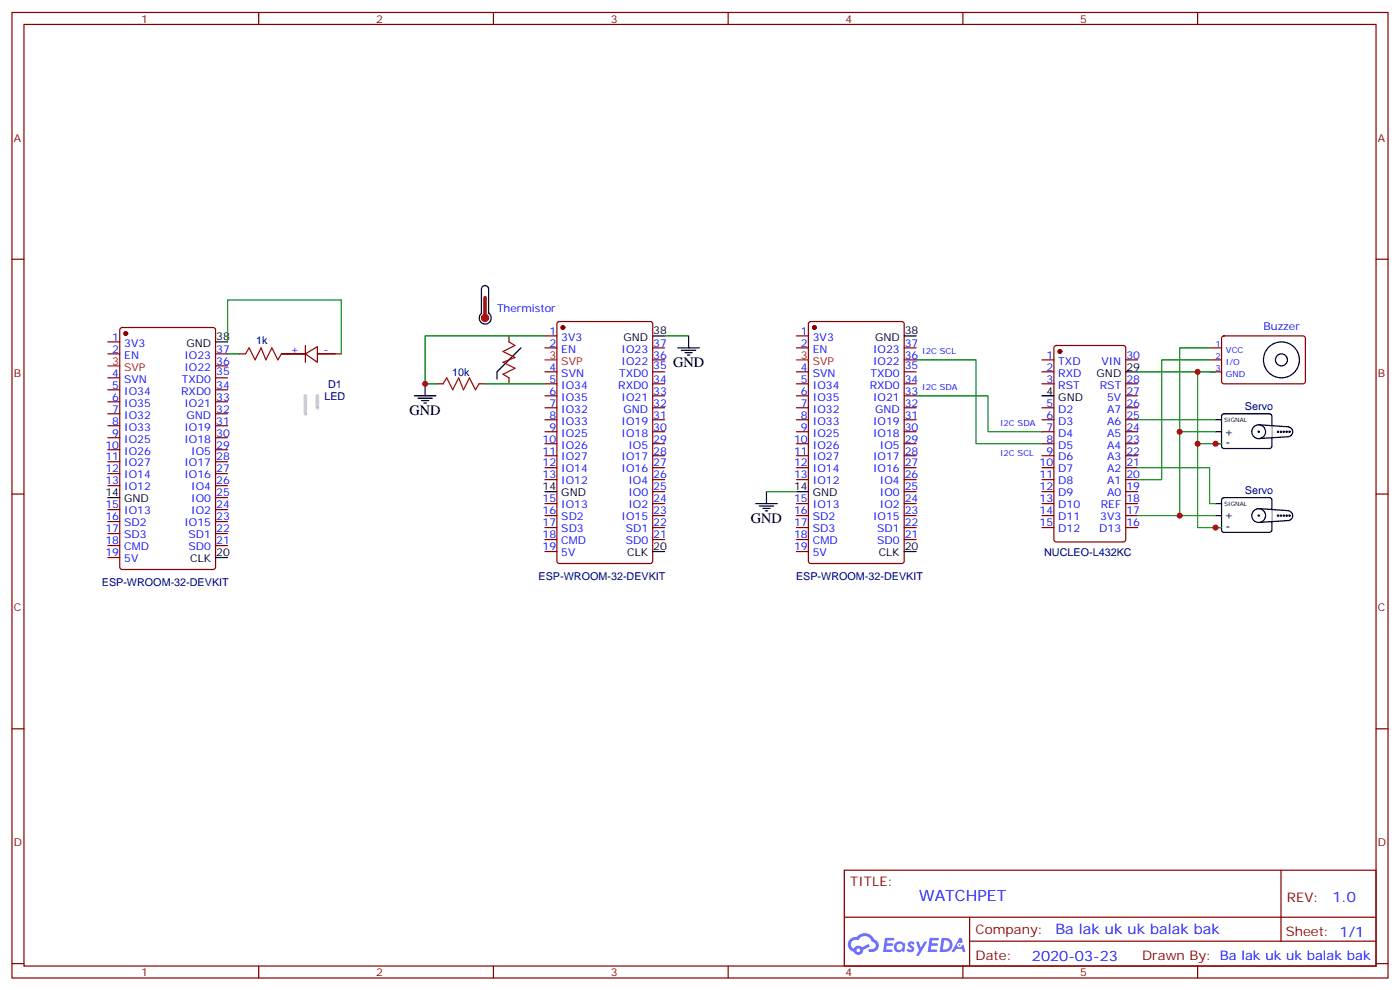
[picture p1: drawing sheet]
<svg xmlns="http://www.w3.org/2000/svg" width="412mm" height="292mm" viewBox="0 0 412 292" stroke-linecap="round" stroke-linejoin="round" font-family="sans-serif">
<g fill="none" stroke="#870000" stroke-width=".35">
<path d="M3.5 3.7h405.4v284.3h-405.4zM7.1 7.2h398.2v277.3h-398.2zM76.2 3.7v3.5M145.3 3.7v3.5M214.5 3.7v3.5M283.6 3.7v3.5M352.8 3.7v3.5M3.5 76.3h3.6M405.3 76.3h3.6M360.1 99.1l.4-.2 23.6 .1 .4 .6v13l-.7 .4h-23.5l-.5-.7v-12.7zM3.5 145.5h3.6M405.3 145.5h3.6"/>
<path d="M3.5 214.6h3.6M405.3 214.6h3.6M248.7 256.3h156.6v28.2h-156.6zM377.3 256.3v20.9M248.7 270.1h156.5M285.6 277.2h119.6M285.6 270.1v14.1M3.5 283.8h3.6M76.2 284.5v3.5M145.3 284.5v3.5M214.5 284.5v3.5M283.6 284.5v3.5"/>
<path d="M352.8 284.5v3.5M405.3 283.8h3.6"/>
</g>
<g fill="none" stroke="#000" stroke-width=".35">
<path d="M82.9 104.2h7.1M153.5 102.4l-7.1 7.1v2.1"/>
<circle cx="377.5" cy="106" r="1.76"/>
<circle cx="377.5" cy="106" r="5.3"/>
</g>
<path d="M149.9 100.7l1.8 1-3.5 1.8 3.5 1.8-3.5 1.4 3.5 1.7-3.5 1.8 1.7 1.1" fill="none" stroke="#a10000" stroke-width=".35"/>
<g fill="#5487ff">
<path d="M267.7 277.4a1.22 1.22 0 0 1 1.7 .3l-.4 .6a.47 .47 0 0 0-.3-.4 .47 .47 0 0 0-.5 .2l.1 .2a1.14 1.14 0 0 1 .8 1.7 1.14 1.14 0 0 1-1.9 0l-.2-.2 .5-.5 .7 .4a.29 .29 0 0 0 .3-.2 .29 .29 0 0 0-.2-.4 1.04 1.04 0 0 1-.6-1.7z"/>
<path d="M260.7 276.2h2.4l.3 .2-.2 .5h-1.8l-.1 .9h1.5l.3 .3-.3 .4h-1.6l-.2 1.1 1.7 .1 .2 .3-.2 .3h-2.6z"/>
<path d="M273.8 276.2h2.4l.3 .2-.1 .5h-1.8l-.2 .9h1.6l.3 .3-.4 .4h-1.6l-.1 1.1 1.7 .1 .2 .3-.2 .3h-2.6z"/>
<path d="M282.6 276.2h.7l.3 1.2-.6 .4a.69 .69 0 0 0-1 .2 .69 .69 0 0 0 .4 1 .69 .69 0 0 0 .9-.6l.5-.3 .6 2.2h-.8l-.2-.9h-1.8l-.5 .9h-.8z"/>
<path d="M269.8 277.3h.8l.6 1.8 1.1-1.8h.9l-2.6 4.2h-.8l.9-1.6z"/>
<path d="M277.4 276.2l-.6 4.1h1.3a2.11 2.11 0 0 0 2.5-2.1 2.11 2.11 0 0 0-2.5-2zM278.1 276.9a1.39 1.39 0 0 1 1.7 1.4 1.39 1.39 0 0 1-1.8 1.3h-.3z"/>
<path d="M263.7 277.8a1.54 1.54 0 0 0-.1 2.2 1.54 1.54 0 0 0 2.2 .1l.6 .2 .3-2.3-.2-.2h-.4a1.49 1.49 0 0 0-2.4 0zM264 278.8a.94 .94 0 0 1 1.8 0 .94 .94 0 0 1-1.8 0z"/>
<path d="M250.4 276.6a2.18 2.18 0 0 0 1.1 3.7 1.44 1.44 0 0 0 1.6 .9 1.44 1.44 0 0 0 1.2-1.5l2-1-.5-.7-1.9 .9a1.47 1.47 0 0 0-2.4 .5 1.39 1.39 0 0 1-.7-2 1.39 1.39 0 0 1 2-.4 2.12 2.12 0 0 1 2.2-1.3 2.12 2.12 0 0 1 1.9 1.7 1.14 1.14 0 0 1 1.1 1.4 1.14 1.14 0 0 1-1.7 .7 .43 .43 0 0 0-.5 .4 .43 .43 0 0 0 .4 .4 1.98 1.98 0 0 0 2.5-1.2 1.98 1.98 0 0 0-1.2-2.5 3.1 3.1 0 0 0-5.3-.7l-.9 .1zM252.3 279.9a.55 .55 0 0 1 1.1 0 .55 .55 0 0 1-1.1 0z"/>
<circle cx="282.6" cy="278.3" r=".26"/>
</g>
<path d="M72.3 104.2l1.1-1.8 1.7 3.6 1.8-3.6 1.4 3.6 1.8-3.6 1.7 3.6 1.1-1.8" fill="none" stroke="#a10000" stroke-width=".35"/>
<path d="M70.6 104.2h1.7M82.9 104.2h1.8" fill="none" stroke="#870000" stroke-width=".35"/>
<path d="M141.8 92.2v-7a1.06 1.06 0 0 1 1.1-1.1 1.06 1.06 0 0 1 1 1.1v7a1.76 1.76 0 0 1 .4 2.6 1.76 1.76 0 0 1-2.6 .1 1.76 1.76 0 0 1 .2-2.6" fill="none" stroke="#000" stroke-width=".35"/>
<path d="M142.9 87.6v5z" fill="#f00" stroke="#f00" stroke-width="1.1"/>
<circle cx="142.9" cy="93.6" r="1.06" fill="#f00" stroke="#f00" stroke-width=".35"/>
<path d="M90 116.6v5.2M93.5 116.6v3.5" fill="none" stroke="#ccc" stroke-width="1.1"/>
<g fill="#bdbdbd">
<circle cx="90" cy="121.8" r=".18"/>
<circle cx="93.5" cy="120.1" r=".18"/>
</g>
<g fill="none" stroke="#870000" stroke-width=".35">
<path d="M35.5 96.7l.5-.3h26.8l.6 .5 .1 70.1-.5 .7h-27l-.7-.5v-70zM149.9 98.9v1.8M160.5 98.9h3.5M164.3 94.9l.4-.2h26.9l.6 .4 .1 70.1-.5 .7h-27.1l-.6-.4-.1-70.1zM234.6 98.9h3.5M238.4 94.9l.4-.2h26.8l.7 .4v70.1l-.4 .7h-27.1l-.6-.4-.1-70.1zM31.7 104.2h3.6M31.7 100.7h3.6M31.7 111.3h3.6M31.7 114.8h3.6M31.7 118.3h3.6M63.5 104.2h3.5"/>
<path d="M63.5 111.3h3.5M63.5 114.8h3.5M63.5 118.3h3.5M63.5 107.7h3.5M82.9 104.2h7.1M90 104.2l3.5-2.1v4.6zM90 101.7v5M93.5 104.2h7M128.8 113h1.7M141.1 113h1.8M149.9 111.3v1.7M160.5 113h3.5"/>
<path d="M160.5 102.4h3.5M160.5 109.5h3.5M160.5 116.6h3.5M192.3 113h3.5M192.3 102.4h3.5M192.3 109.5h3.5M192.3 116.6h3.5M192.3 106h3.5M234.6 113h3.5M234.6 102.4h3.5M234.6 109.5h3.5M234.6 116.6h3.5"/>
<path d="M266.3 113h3.6M266.3 102.4h3.6M266.3 109.5h3.6M266.3 116.6h3.6M266.3 106h3.6M306.9 113h3.5M306.9 109.5h3.5M306.9 106h3.5M310.7 101.9l.4-.2h19.8l.7 .5v56.7l-.5 .6-20 .1-.6-.5-.1-56.7zM331.6 113h3.5M331.6 116.6h3.5M331.6 106h3.5"/>
<path d="M356.3 102.4h3.5M356.3 109.5h3.5M356.3 106h3.5M31.7 121.8h3.6M31.7 125.4h3.6M31.7 128.9h3.6M31.7 132.4h3.6M31.7 136h3.6M31.7 139.5h3.6M63.5 121.8h3.5M63.5 125.4h3.5M63.5 128.9h3.5"/>
<path d="M63.5 132.4h3.5M63.5 136h3.5M63.5 139.5h3.5M160.5 120.1h3.5M160.5 123.6h3.5M160.5 127.1h3.5M160.5 130.7h3.5M160.5 134.2h3.5M160.5 137.7h3.5M192.3 120.1h3.5M192.3 123.6h3.5M192.3 127.1h3.5"/>
<path d="M192.3 130.7h3.5M192.3 134.2h3.5M192.3 137.7h3.5M234.6 120.1h3.5M234.6 123.6h3.5M234.6 127.1h3.5M234.6 130.7h3.5M234.6 134.2h3.5M234.6 137.7h3.5M266.3 120.1h3.6M266.3 123.6h3.6M266.3 127.1h3.6"/>
<path d="M266.3 130.7h3.6M266.3 134.2h3.6M266.3 137.7h3.6M306.9 120.1h3.5M306.9 123.6h3.5M306.9 127.1h3.5M306.9 130.7h3.5M306.9 134.2h3.5M306.9 137.7h3.5M331.6 120.1h3.5M331.6 123.6h3.5M331.6 127.1h3.5"/>
<path d="M331.6 130.7h3.5M331.6 134.2h3.5M331.6 137.7h3.5M31.7 143h3.6M31.7 150.1h3.6M31.7 153.6h3.6M31.7 157.1h3.6M63.5 143h3.5M63.5 150.1h3.5M63.5 153.6h3.5M63.5 157.1h3.5M63.5 146.5h3.5"/>
<path d="M160.5 141.3h3.5M160.5 148.3h3.5M160.5 151.8h3.5M160.5 155.4h3.5M160.5 158.9h3.5M192.3 141.3h3.5M192.3 148.3h3.5M192.3 151.8h3.5M192.3 155.4h3.5M192.3 158.9h3.5M192.3 144.8h3.5M234.6 141.3h3.5"/>
<path d="M234.6 148.3h3.5M234.6 151.8h3.5M234.6 155.4h3.5M234.6 158.9h3.5M266.3 141.3h3.6M266.3 148.3h3.6M266.3 151.8h3.6M266.3 155.4h3.6M266.3 158.9h3.6M266.3 144.8h3.6M306.9 141.3h3.5M306.9 148.3h3.5"/>
<path d="M306.9 151.8h3.5M306.9 155.4h3.5M306.9 144.8h3.5M331.6 141.3h3.5M331.6 148.3h3.5M331.6 151.8h3.5M331.6 155.4h3.5M331.6 144.8h3.5M31.7 160.7h3.6M31.7 164.2h3.6M63.5 160.7h3.5M160.5 162.4h3.5"/>
<path d="M234.6 162.4h3.5"/>
</g>
<path d="M130.5 113l1.1-1.7 1.7 3.5 1.8-3.5 1.4 3.5 1.8-3.5 1.8 3.5 1-1.8" fill="none" stroke="#a10000" stroke-width=".35"/>
<g fill="#870000" stroke="#870000" stroke-width=".35">
<circle cx="165.8" cy="96.4" r=".53"/>
<circle cx="37" cy="98.2" r=".53"/>
<circle cx="239.9" cy="96.4" r=".53"/>
<circle cx="312.2" cy="103.5" r=".53"/>
</g>
<path d="M31.7 107.7h3.6M160.5 106h3.5M234.6 106h3.5" fill="none" stroke="#f00" stroke-width=".35"/>
<g fill="none" stroke="#000" stroke-width=".35">
<path d="M192.3 98.9h3.5M202.8 98.9v3.5M266.3 98.9h3.6M63.5 100.7h3.5M122.1 116.6h6.3M123.1 117.3h4.3M124.2 118h2.1M124.9 118.7h.7M125.2 113v3.6M199.7 102.4h6.3M200.7 103.2h4.3M201.8 103.9h2.1"/>
<path d="M202.5 104.6h.7M306.9 116.6h3.5M331.6 109.5h3.5M358.1 127.1h1.7M358.1 130.7h1.7M358.1 123.6h1.7M360.1 122.1l.4-.3 13.7 .1 .4 .7v9l-.7 .5-13.6-.1-.5-.6v-8.8zM370.8 125.1l8.8 .6a1.45 1.45 0 0 1 1.2 1.5 1.45 1.45 0 0 1-1.2 1.4l-8.8 .6M31.7 146.5h3.6M160.5 144.8h3.5M222.6 148.3h6.4M223.7 149h4.2"/>
<path d="M224.7 149.7h2.1M225.4 150.4h.7M225.8 144.8v3.5M234.6 144.8h3.5M358.1 151.8h1.7M358.1 155.4h1.7M358.1 148.3h1.7M360.1 146.8l.4-.3 13.7 .1 .4 .6v9.1l-.7 .5-13.6-.1-.5-.6v-8.9zM370.8 149.8l8.7 .6M379.6 150.4a1.45 1.45 0 0 1 1.2 1.5 1.45 1.45 0 0 1-1.2 1.4l-8.8 .5M63.5 164.2h3.5M192.3 162.4h3.5"/>
<path d="M266.3 162.4h3.6"/>
<circle cx="370.8" cy="127.1" r="2.03"/>
<circle cx="370.8" cy="127.1" r=".18"/>
<circle cx="376.4" cy="127.1" r=".18"/>
<circle cx="377.3" cy="127.1" r=".18"/>
<circle cx="378.1" cy="127.1" r=".18"/>
<circle cx="379" cy="127.1" r=".18"/>
<circle cx="379.8" cy="127.1" r=".18"/>
<circle cx="370.8" cy="151.8" r="2.03"/>
<circle cx="370.8" cy="151.8" r=".18"/>
<circle cx="376.4" cy="151.8" r=".18"/>
<circle cx="377.3" cy="151.8" r=".18"/>
<circle cx="378.1" cy="151.8" r=".18"/>
<circle cx="379" cy="151.8" r=".18"/>
<circle cx="379.8" cy="151.8" r=".18"/>
</g>
<path d="M374.6 125.4v3.5M374.6 150.1v3.5" fill="none" stroke="#fff" stroke-width=".35"/>
<g fill="none" stroke="#008700" stroke-width=".35">
<path d="M160.5 98.9h-35.3v14.1h3.6M195.8 98.9h7M67 100.7v-12.4h33.5v15.9M67 104.2h3.6M142.9 113h17.6M269.9 116.6h21.1v10.5h15.9M269.9 106h17.6v24.7h19.4M335.1 109.5h17.7v21.2M352.8 109.5h5.3M356.3 102.4h-8.8v24.7M356.3 106h-14.1v35.3h-7.1M335.1 137.7h21.2v10.6h1.8"/>
<path d="M335.1 123.6h23M358.1 127.1h-10.6v24.7M359.8 130.7h-7v24.7h7M225.8 144.8h8.8M335.1 151.8h23"/>
</g>
<g fill="#c00">
<circle cx="347.5" cy="127.1" r=".88"/>
<circle cx="358.1" cy="130.7" r=".88"/>
<circle cx="358.1" cy="155.4" r=".88"/>
<circle cx="352.8" cy="109.5" r=".88"/>
<circle cx="352.8" cy="130.7" r=".88"/>
<circle cx="125.2" cy="113" r=".88"/>
<circle cx="347.5" cy="151.8" r=".88"/>
</g>
<text font-size="4.6" fill="#00f" x="270.8" y="265.3">WATCHPET</text>
<g font-size="4.2">
<text x="198.3" y="108.1">GND</text>
<text x="120.6" y="122.2">GND</text>
<text x="221.2" y="154">GND</text>
</g>
<g font-size="4.2" fill="#00f">
<text x="392.5" y="265.5">1.0</text>
<text x="310.9" y="275.1">Ba lak uk uk balak bak</text>
<text x="304" y="282.9">2020-03-23</text>
</g>
<g font-size="3.9" fill="#800">
<text x="250.5" y="260.8">TITLE:</text>
<text x="379.1" y="265.5">REV:</text>
<text x="287.4" y="275">Company:</text>
<text x="378.7" y="275.7">Sheet: 1/1</text>
<text x="287.4" y="282.7">Date:</text>
<text x="336.4" y="282.8">Drawn By: Ba lak uk uk balak bak</text>
</g>
<g font-size="3.5">
<text x="360.6" y="128.3">+</text>
<text x="360.9" y="131.5">-</text>
<text x="360.6" y="153">+</text>
<text x="360.9" y="156.2">-</text>
</g>
<g font-size="3.2" fill="#800">
<text x="41.6" y="6.7">1</text>
<text x="110.8" y="6.7">2</text>
<text x="179.9" y="6.7">3</text>
<text x="249.1" y="6.7">4</text>
<text x="318.2" y="6.7">5</text>
<text x="4.1" y="41.8">A</text>
<text x="405.9" y="41.8">A</text>
<text x="4.1" y="110.9">B</text>
<text x="405.9" y="110.9">B</text>
<text x="4.1" y="180.1">C</text>
<text x="405.9" y="180.1">C</text>
<text x="4.1" y="249.2">D</text>
<text x="405.9" y="249.2">D</text>
<text x="41.6" y="287.5">1</text>
<text x="110.8" y="287.5">2</text>
<text x="179.9" y="287.5">3</text>
<text x="249.1" y="287.5">4</text>
<text x="318.2" y="287.5">5</text>
</g>
<g font-size="3.2" fill="#00f">
<text x="146.4" y="91.9">Thermistor</text>
<text x="33.1" y="100.3">1</text>
<text x="161.9" y="98.6">1</text>
<text x="165.3" y="100.3">3V3</text>
<text x="235.9" y="98.6">1</text>
<text x="239.4" y="100.3">3V3</text>
<text x="372.2" y="97.2">Buzzer</text>
<text x="33.1" y="103.9">2</text>
<text x="36.6" y="102.1">3V3</text>
<text x="36.6" y="105.6">EN</text>
<text x="54.3" y="105.6">IO23</text>
<text x="63.7" y="103.9">37</text>
<text x="63.7" y="107.4">36</text>
<text x="85.6" y="103.9">+</text>
<text x="95.2" y="103.9">-</text>
<text x="161.9" y="102.1">2</text>
<text x="165.3" y="103.9">EN</text>
<text x="183.1" y="103.9">IO23</text>
<text x="183.1" y="107.4">IO22</text>
<text x="192.4" y="102.1">37</text>
<text x="192.4" y="105.6">36</text>
<text x="235.9" y="102.1">2</text>
<text x="239.4" y="103.9">EN</text>
<text x="257.2" y="103.9">IO23</text>
<text x="257.2" y="107.4">IO22</text>
<text x="266.5" y="102.1">37</text>
<text x="266.5" y="105.6">36</text>
<text x="308.3" y="105.6">1</text>
<text x="311.7" y="107.4">TXD</text>
<text x="324.4" y="107.4">VIN</text>
<text x="331.8" y="105.6">30</text>
<text x="33.1" y="110.9">4</text>
<text x="36.6" y="112.7">SVN</text>
<text x="53.6" y="112.7">TXD0</text>
<text x="54.3" y="109.1">IO22</text>
<text x="63.7" y="110.6">35</text>
<text x="161.9" y="109.1">4</text>
<text x="161.9" y="112.7">5</text>
<text x="165.3" y="110.9">SVN</text>
<text x="182.4" y="110.9">TXD0</text>
<text x="192.4" y="108.8">35</text>
<text x="192.4" y="112.7">34</text>
<text x="235.9" y="109.1">4</text>
<text x="235.9" y="112.7">5</text>
<text x="239.4" y="110.9">SVN</text>
<text x="256.5" y="110.9">TXD0</text>
<text x="266.5" y="108.8">35</text>
<text x="266.5" y="112.7">34</text>
<text x="308.3" y="109.1">2</text>
<text x="308.3" y="112.7">3</text>
<text x="311.7" y="110.9">RXD</text>
<text x="331.8" y="112.7">28</text>
<text x="33.1" y="114.4">5</text>
<text x="33.1" y="118">6</text>
<text x="36.6" y="116.2">IO34</text>
<text x="36.6" y="119.7">IO35</text>
<text x="53.4" y="116.2">RXD0</text>
<text x="54.3" y="119.7">IO21</text>
<text x="63.7" y="114.4">34</text>
<text x="63.7" y="118">33</text>
<text x="161.9" y="116.2">6</text>
<text x="161.9" y="119.7">7</text>
<text x="165.3" y="114.4">IO34</text>
<text x="165.3" y="118">IO35</text>
<text x="182.1" y="114.4">RXD0</text>
<text x="183.1" y="118">IO21</text>
<text x="192.4" y="116.2">33</text>
<text x="192.4" y="119.7">32</text>
<text x="235.9" y="116.2">6</text>
<text x="235.9" y="119.7">7</text>
<text x="239.4" y="114.4">IO34</text>
<text x="239.4" y="118">IO35</text>
<text x="256.2" y="114.4">RXD0</text>
<text x="257.2" y="118">IO21</text>
<text x="266.5" y="116.2">33</text>
<text x="266.5" y="119.7">32</text>
<text x="308.3" y="119.7">5</text>
<text x="311.7" y="114.4">RST</text>
<text x="324" y="114.4">RST</text>
<text x="326.1" y="118">5V</text>
<text x="331.8" y="119.7">26</text>
<text x="331.8" y="116.2">27</text>
<text x="33.1" y="121.5">7</text>
<text x="33.1" y="125">8</text>
<text x="36.6" y="123.3">IO32</text>
<text x="54.9" y="123.3">GND</text>
<text x="63.7" y="121.5">32</text>
<text x="63.7" y="125">31</text>
<text x="161.9" y="123.3">8</text>
<text x="165.3" y="121.5">IO32</text>
<text x="165.3" y="125">IO33</text>
<text x="183.1" y="125">IO19</text>
<text x="183.7" y="121.5">GND</text>
<text x="192.4" y="123.3">31</text>
<text x="235.9" y="123.3">8</text>
<text x="239.4" y="121.5">IO32</text>
<text x="239.4" y="125">IO33</text>
<text x="257.2" y="125">IO19</text>
<text x="257.8" y="121.5">GND</text>
<text x="266.5" y="123.3">31</text>
<text x="308.3" y="123.3">6</text>
<text x="311.7" y="121.5">D2</text>
<text x="311.7" y="125">D3</text>
<text x="326.1" y="125">A6</text>
<text x="326.1" y="121.5">A7</text>
<text x="331.8" y="123.3">25</text>
<text x="33.1" y="128.6">9</text>
<text x="36.6" y="126.8">IO33</text>
<text x="36.6" y="130.3">IO25</text>
<text x="54.3" y="126.8">IO19</text>
<text x="54.3" y="130.3">IO18</text>
<text x="63.7" y="128.6">30</text>
<text x="159.8" y="130.3">10</text>
<text x="161.9" y="126.8">9</text>
<text x="165.3" y="128.6">IO25</text>
<text x="183.1" y="128.6">IO18</text>
<text x="192.4" y="126.8">30</text>
<text x="192.4" y="130.3">29</text>
<text x="233.9" y="130.3">10</text>
<text x="235.9" y="126.8">9</text>
<text x="239.4" y="128.6">IO25</text>
<text x="257.2" y="128.6">IO18</text>
<text x="266.5" y="126.8">30</text>
<text x="266.5" y="130.3">29</text>
<text x="308.3" y="126.8">7</text>
<text x="308.3" y="130.3">8</text>
<text x="311.7" y="128.6">D4</text>
<text x="326.1" y="128.6">A5</text>
<text x="331.8" y="130.3">23</text>
<text x="331.8" y="126.8">24</text>
<text x="31.1" y="132.1">10</text>
<text x="31.1" y="135.6">11</text>
<text x="36.6" y="133.8">IO26</text>
<text x="36.6" y="137.4">IO27</text>
<text x="54.3" y="137.4">IO17</text>
<text x="56.3" y="133.8">IO5</text>
<text x="63.7" y="132.1">29</text>
<text x="63.7" y="135.6">28</text>
<text x="159.8" y="133.8">11</text>
<text x="159.8" y="137.4">12</text>
<text x="165.3" y="132.1">IO26</text>
<text x="165.3" y="135.6">IO27</text>
<text x="183.1" y="135.6">IO17</text>
<text x="185.1" y="132.1">IO5</text>
<text x="192.4" y="133.8">28</text>
<text x="192.4" y="137.4">27</text>
<text x="233.9" y="133.8">11</text>
<text x="233.9" y="137.4">12</text>
<text x="239.4" y="132.1">IO26</text>
<text x="239.4" y="135.6">IO27</text>
<text x="257.2" y="135.6">IO17</text>
<text x="259.2" y="132.1">IO5</text>
<text x="266.5" y="133.8">28</text>
<text x="266.5" y="137.4">27</text>
<text x="306.2" y="137.4">10</text>
<text x="308.3" y="133.8">9</text>
<text x="311.7" y="132.1">D5</text>
<text x="311.7" y="135.6">D6</text>
<text x="326.1" y="135.6">A3</text>
<text x="326.1" y="132.1">A4</text>
<text x="331.8" y="137.4">21</text>
<text x="331.8" y="133.8">22</text>
<text x="31.1" y="139.1">12</text>
<text x="31.1" y="142.7">13</text>
<text x="36.6" y="140.9">IO14</text>
<text x="54.3" y="140.9">IO16</text>
<text x="63.7" y="139.1">27</text>
<text x="63.7" y="142.7">26</text>
<text x="159.8" y="140.9">13</text>
<text x="165.3" y="139.1">IO14</text>
<text x="165.3" y="142.7">IO12</text>
<text x="183.1" y="139.1">IO16</text>
<text x="185.1" y="142.7">IO4</text>
<text x="192.4" y="140.9">26</text>
<text x="233.9" y="140.9">13</text>
<text x="239.4" y="139.1">IO14</text>
<text x="239.4" y="142.7">IO12</text>
<text x="257.2" y="139.1">IO16</text>
<text x="259.2" y="142.7">IO4</text>
<text x="266.5" y="140.9">26</text>
<text x="306.2" y="140.9">11</text>
<text x="311.7" y="139.1">D7</text>
<text x="311.7" y="142.7">D8</text>
<text x="326.1" y="142.7">A1</text>
<text x="326.1" y="139.1">A2</text>
<text x="331.8" y="140.9">20</text>
<text x="31.1" y="149.7">15</text>
<text x="36.6" y="144.4">IO12</text>
<text x="56.3" y="144.4">IO4</text>
<text x="56.3" y="148">IO0</text>
<text x="63.7" y="146.2">25</text>
<text x="63.7" y="149.7">24</text>
<text x="159.8" y="148">15</text>
<text x="165.3" y="149.7">IO13</text>
<text x="185.1" y="146.2">IO0</text>
<text x="185.1" y="149.7">IO2</text>
<text x="192.4" y="144.4">25</text>
<text x="192.4" y="148">24</text>
<text x="233.9" y="148">15</text>
<text x="239.4" y="149.7">IO13</text>
<text x="259.2" y="146.2">IO0</text>
<text x="259.2" y="149.7">IO2</text>
<text x="266.5" y="144.4">25</text>
<text x="266.5" y="148">24</text>
<text x="306.2" y="144.4">12</text>
<text x="306.2" y="148">13</text>
<text x="311.7" y="146.2">D9</text>
<text x="311.7" y="149.7">D10</text>
<text x="324.3" y="149.7">REF</text>
<text x="326.1" y="146.2">A0</text>
<text x="331.8" y="148">18</text>
<text x="331.8" y="144.4">19</text>
<text x="31.1" y="153.2">16</text>
<text x="36.6" y="151.5">IO13</text>
<text x="36.6" y="155">SD2</text>
<text x="54.3" y="155">IO15</text>
<text x="56.3" y="151.5">IO2</text>
<text x="63.7" y="153.2">23</text>
<text x="159.8" y="151.5">16</text>
<text x="159.8" y="155">17</text>
<text x="165.3" y="153.2">SD2</text>
<text x="183.1" y="153.2">IO15</text>
<text x="192.4" y="151.5">23</text>
<text x="192.4" y="155">22</text>
<text x="233.9" y="151.5">16</text>
<text x="233.9" y="155">17</text>
<text x="239.4" y="153.2">SD2</text>
<text x="257.2" y="153.2">IO15</text>
<text x="266.5" y="151.5">23</text>
<text x="266.5" y="155">22</text>
<text x="306.2" y="151.5">14</text>
<text x="306.2" y="155">15</text>
<text x="311.7" y="153.2">D11</text>
<text x="324.1" y="153.2">3V3</text>
<text x="331.8" y="155">16</text>
<text x="331.8" y="151.5">17</text>
<text x="31.1" y="156.8">17</text>
<text x="31.1" y="160.3">18</text>
<text x="36.6" y="158.5">SD3</text>
<text x="55.6" y="158.5">SD1</text>
<text x="63.7" y="156.8">22</text>
<text x="63.7" y="160.3">21</text>
<text x="159.8" y="158.5">18</text>
<text x="165.3" y="156.8">SD3</text>
<text x="165.3" y="160.3">CMD</text>
<text x="184.3" y="156.8">SD1</text>
<text x="184.3" y="160.3">SD0</text>
<text x="192.4" y="158.5">21</text>
<text x="233.9" y="158.5">18</text>
<text x="239.4" y="156.8">SD3</text>
<text x="239.4" y="160.3">CMD</text>
<text x="258.4" y="156.8">SD1</text>
<text x="258.4" y="160.3">SD0</text>
<text x="266.5" y="158.5">21</text>
<text x="311.7" y="156.8">D12</text>
<text x="323.8" y="156.8">D13</text>
<text x="31.1" y="163.8">19</text>
<text x="36.6" y="162.1">CMD</text>
<text x="36.6" y="165.6">5V</text>
<text x="55.6" y="162.1">SD0</text>
<text x="159.8" y="162.1">19</text>
<text x="165.3" y="163.8">5V</text>
<text x="233.9" y="162.1">19</text>
<text x="239.4" y="163.8">5V</text>
</g>
<g font-size="3.2">
<text x="63.7" y="100">38</text>
<text x="183.7" y="100.3">GND</text>
<text x="192.4" y="98.2">38</text>
<text x="257.8" y="100.3">GND</text>
<text x="266.5" y="98.2">38</text>
<text x="54.9" y="102.1">GND</text>
<text x="323" y="110.9">GND</text>
<text x="331.8" y="109.1">29</text>
<text x="308.3" y="116.2">4</text>
<text x="311.7" y="118">GND</text>
<text x="31.1" y="146.2">14</text>
<text x="36.6" y="148">GND</text>
<text x="159.8" y="144.4">14</text>
<text x="165.3" y="146.2">GND</text>
<text x="233.9" y="144.4">14</text>
<text x="239.4" y="146.2">GND</text>
<text x="56" y="165.6">CLK</text>
<text x="63.7" y="163.8">20</text>
<text x="184.8" y="163.8">CLK</text>
<text x="192.4" y="162.1">20</text>
<text x="258.9" y="163.8">CLK</text>
<text x="266.5" y="162.1">20</text>
</g>
<g font-size="3.2" fill="#000080">
<text x="75.5" y="101.4">1k</text>
<text x="133.2" y="110.7">10k</text>
<text x="95.6" y="117.8">LED</text>
<text x="96.7" y="114.2">D1</text>
<text x="366.7" y="120.8">Servo</text>
<text x="366.7" y="145.5">Servo</text>
<text x="307.6" y="163.7">NUCLEO-L432KC</text>
<text x="30" y="172.4">ESP-WROOM-32-DEVKIT</text>
<text x="158.6" y="170.7">ESP-WROOM-32-DEVKIT</text>
<text x="234.5" y="170.7">ESP-WROOM-32-DEVKIT</text>
</g>
<g font-size="3.2" fill="#f00">
<text x="33.1" y="107.4">3</text>
<text x="161.9" y="105.6">3</text>
<text x="165.3" y="107.4">SVP</text>
<text x="235.9" y="105.6">3</text>
<text x="239.4" y="107.4">SVP</text>
<text x="36.6" y="109.1">SVP</text>
</g>
<g font-size="2.5" fill="#00f">
<text x="271.6" y="104.2">I2C SCL</text>
<text x="358.1" y="105.6">2</text>
<text x="358.1" y="102.1">1</text>
<text x="361.1" y="107.4">I/O</text>
<text x="361.1" y="103.9">VCC</text>
<text x="358.1" y="109.1">3</text>
<text x="361.1" y="110.9">GND</text>
<text x="271.6" y="114.8">I2C SDA</text>
<text x="294.6" y="125.4">I2C SDA</text>
<text x="294.6" y="134.2">I2C SCL</text>
</g>
<g font-size="1.8">
<text x="360.6" y="124.4">SIGNAL</text>
<text x="360.6" y="149.1">SIGNAL</text>
</g>
</svg>
